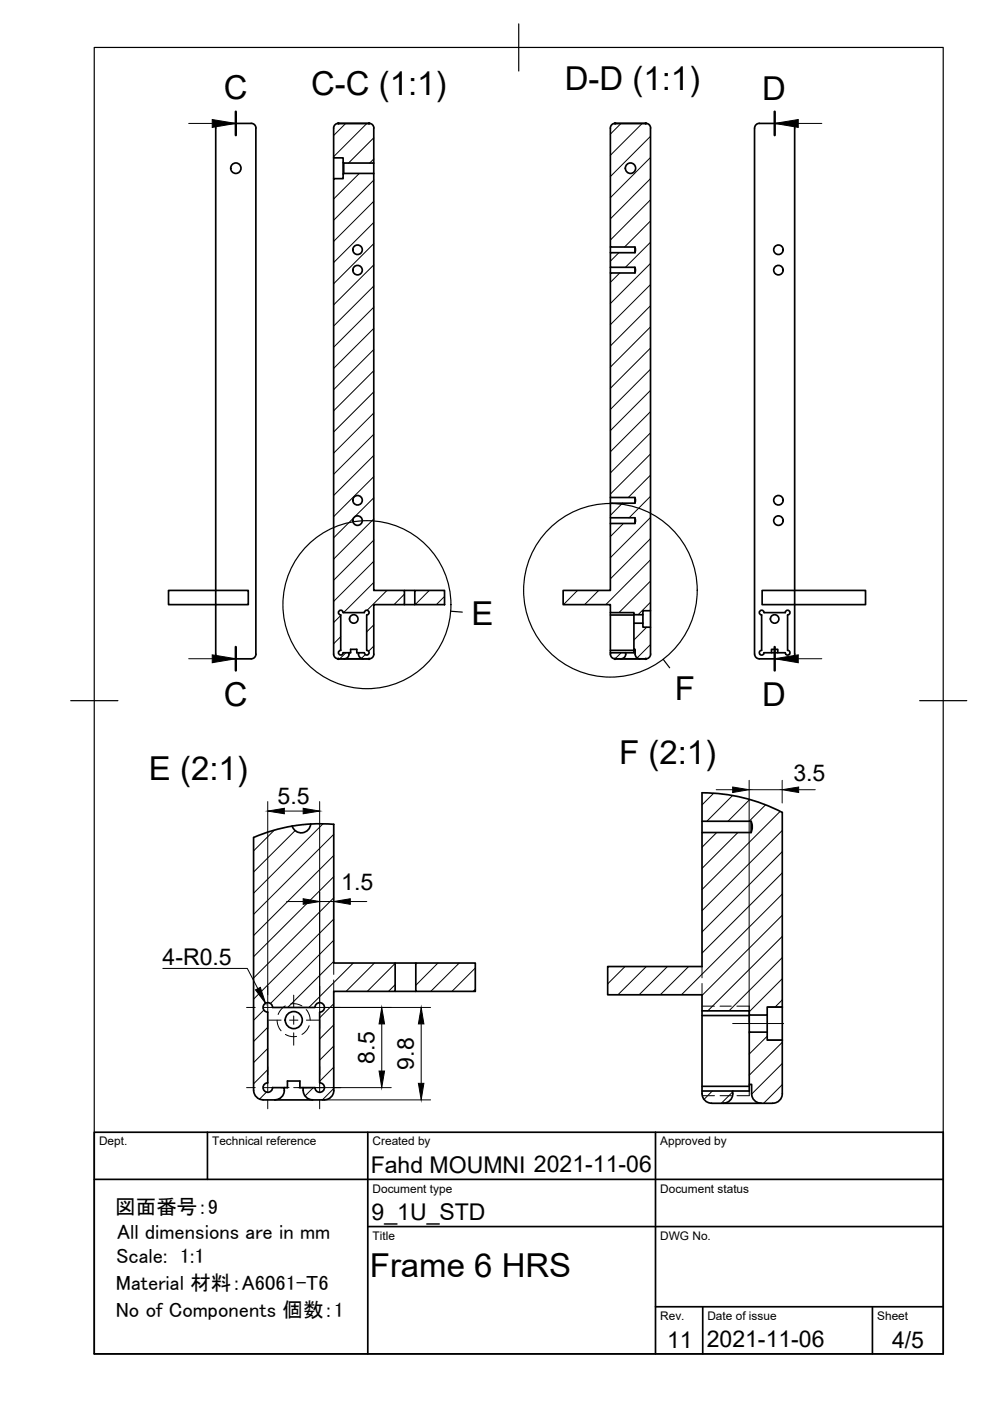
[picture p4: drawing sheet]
<svg xmlns="http://www.w3.org/2000/svg" width="210mm" height="297mm" viewBox="0 0 210 297" stroke-linecap="round" stroke-linejoin="round" font-family="sans-serif">
<!-- layer: Visible -->
<g fill="none" stroke="#000" stroke-width=".36">
<path d="M46.7 26.2h6.6M46.7 26.1a1.01 1.01 0 0 0-1 1.1v111.5M53.3 26.1a1.01 1.01 0 0 1 1 1.1M54.3 27.2v111.5M70.7 33.5v4.4M71.7 26.2h6.6M71.7 26.1a1.01 1.01 0 0 0-1 1.1v6.3h2v.9l.2 .2h6.3v-7.4a.97 .97 0 0 0-.9-1.1M72.7 34.4v2.5M72.9 34.6v2.2M79.2 34.6v2.2M130.4 26.2h6.5M130.4 26.1a1.01 1.01 0 0 0-1 1.1v25.2h5.2l.1 .8-.1 .4h-5.2v3.1h5.2l.1 .8-.1 .4h-5.2v47.6h5.2l.1 .8-.1 .4h-5.2v3.1h5.2l.1 .8-.1 .4h-5.2v14.2h-10v3h10v1.7h5v.4h1.9v-.8h1.6v-102.3a.97 .97 0 0 0-1-1.1"/>
<path d="M160 27.2v111.5M161 26.2h6.5M161 26.1a1.01 1.01 0 0 0-1 1.1M167.5 26.1a.97 .97 0 0 1 1 1.1v98h15v3h-15M129.4 56.7v1.2M129.4 52.4v1.2M134.6 56.7v1.2M134.6 52.4v1.2M129.4 105.5v1.2M129.4 109.8v1.2M134.6 105.5v1.2M134.6 109.8v1.2"/>
<path d="M35.7 125.2h16.9v3h-16.9zM54.3 138.7a1.01 1.01 0 0 1-1 1h-6.6a1.01 1.01 0 0 1-1-1M70.7 138.7a1.01 1.01 0 0 0 1 1M70.7 138.7v-100.8h2v-1l.2-.1h6.3v88.4h6.5v3h-6.5v10.5M71.7 139.7h6.6M74 138.7a1.01 1.01 0 0 1-1 1h4a1.01 1.01 0 0 1-1-1M74 138.4h.3v-.7h1.3v.7h.4M77.2 129.9h-4.5a.51 .51 0 0 0-.5-.5 .51 .51 0 0 0-.5 .5 .51 .51 0 0 0 .5 .5l.1 7.5a.5 .5 0 0 0-.5 .5 .5 .5 0 0 0 .4 .5 .5 .5 0 0 0 .5-.5h1.3v.3M77.2 138.4h-1.2v.3M77.3 129.9a.5 .5 0 0 1 .5-.5 .5 .5 0 0 1 .5 .5 .5 .5 0 0 1-.5 .5l-.1 7.5a.5 .5 0 0 1 .6 .5 .5 .5 0 0 1-.5 .5 .5 .5 0 0 1-.5-.5M79.3 138.7a1.01 1.01 0 0 1-1 1M85.7 125.2h2.2"/>
<path d="M85.7 128.2h2.2M87.9 125.2h6.4v3h-6.4zM129.4 138.7v-.3h3.3v.3M129.4 129.9v8.5M129.4 130.4h5M129.4 137.9h5M132.7 138.7a1.01 1.01 0 0 1-1 1h4a1.01 1.01 0 0 1-1-1M134.4 137.7v.7h-1.7M134.4 130.3v1.8M134.7 138.7v-1h-.3v-5.6h1.9v.9h1.6v5.7M136.3 130.3v1.8M137.9 129.5v3.5"/>
<path d="M137.9 138.7a1.01 1.01 0 0 1-1 1h-6.5a1.01 1.01 0 0 1-1-1M160 138.7a1.01 1.01 0 0 0 1 1h6.5a1.01 1.01 0 0 0 1-1M161.1 138.7a.52 .52 0 0 0 .8 0M161.5 130.4v7.5M161.5 130.4a.5 .5 0 0 1-.5-.5 .5 .5 0 0 1 .5-.5 .5 .5 0 0 1 .5 .5h4.5a.5 .5 0 0 1 .5-.5 .5 .5 0 0 1 .5 .5 .5 .5 0 0 1-.5 .5v7.5l.4 .3v.5M161.5 137.9l-.5 .3 .1 .5M161.6 125.2h6.9v3h-6.9zM163.6 138.4v-.7h1.3v.7M166.6 138.7a.52 .52 0 0 0 .8 0M166.6 138.7l-.1-.3h-4.5l-.1 .3M168.5 128.2v10.5M53.8 177.6v53.6"/>
<path d="M62 175.1a35.6 35.6 0 0 0-8.2 2.5M65.9 174.7a2 2 0 0 1-1.8 1.9 2 2 0 0 1-2.1-1.5M65.9 174.7l-3.9 .4M65.9 174.7l4.9 .1M70.8 174.8v29.4h13v6h-13v21M148.8 174.1h10.5a3.2 3.2 0 0 1 0 2.4h-10.5M159.3 174.1v2.4M66.8 213.6h-9a1.01 1.01 0 0 0-1-1 1.01 1.01 0 0 0-1 1 1.01 1.01 0 0 0 1 1v15M66.8 213.6a1.01 1.01 0 0 1 1-1 1.01 1.01 0 0 1 1 1 1.01 1.01 0 0 1-1 1v15M83.8 204.2h4.4M83.8 210.2h4.4M88.2 204.2h12.6v6h-12.6z"/>
<path d="M148.8 214.3h10.1v.9h3.8v-1.7h3.2v-41.3a36.9 36.9 0 0 0-17-4.1l-.1 36.8h-20v6h20v20.4M148.8 215.3h10.1M158.9 218.8h3.8v1.7h3.2v11.4a2 2 0 0 1-2 2h-2.5a2.04 2.04 0 0 1-2-2v-2h-.5zM158.9 215.2v3.6M162.7 215.2v3.6M165.9 213.5v7M53.8 231.2a2 2 0 0 0 2 2M55.8 233.2h13M56.8 229.6a1 1 0 0 0-1 1 1 1 0 0 0 .9 1 1 1 0 0 0 1.1-1h2.5v.6M60.3 230.6h.6v-1.4h2.7v1.4h.7M60.3 231.2a2 2 0 0 1-2 2M64.3 231.2a2 2 0 0 0 2 2"/>
<path d="M66.8 230.6h-2.5v.6M67.8 229.6a1.01 1.01 0 0 1 1 1 1.01 1.01 0 0 1-1 1 1.01 1.01 0 0 1-1-1M70.8 231.2a2 2 0 0 1-2 2M148.8 231.3h6.6a2.12 2.12 0 0 1-2 2.6h-2.5a2.12 2.12 0 0 1-2.1-2.6zM148.8 230.3h10.1M153.4 233.9h8M158.9 229.9v1.4h-3.5"/>
<circle cx="50" cy="35.7" r="1.1"/>
<circle cx="133.7" cy="35.7" r="1.1"/>
<circle cx="75.8" cy="57.3" r="1.01"/>
<circle cx="75.8" cy="53" r="1.01"/>
<circle cx="165" cy="53" r="1.01"/>
<circle cx="165" cy="57.3" r="1.01"/>
<circle cx="75.8" cy="106.1" r="1.01"/>
<circle cx="75.8" cy="110.4" r="1.01"/>
<circle cx="165" cy="110.4" r="1.01"/>
<circle cx="165" cy="106.1" r="1.01"/>
<circle cx="75" cy="131.2" r=".9"/>
<circle cx="164.2" cy="131.2" r=".9"/>
<circle cx="62.3" cy="216.3" r="1.81"/>
</g>
<g fill="#000" stroke="#000" stroke-width=".21">
<circle cx="71.7" cy="26.2" r=".17"/>
<circle cx="78.3" cy="26.2" r=".17"/>
<circle cx="130.4" cy="26.2" r=".17"/>
<circle cx="136.9" cy="26.2" r=".17"/>
<circle cx="71.7" cy="139.7" r=".17"/>
<circle cx="78.3" cy="139.7" r=".17"/>
<circle cx="130.4" cy="139.7" r=".17"/>
<circle cx="136.9" cy="139.7" r=".17"/>
</g>
<!-- layer: Hidden -->
<g fill="none" stroke="#000" stroke-width=".21">
<path d="M58.8 216.3v.3a3.6 3.6 0 0 0 .8 2M60.5 213.3l-.9 .8-.6 1M60.5 219.3l.3 .2a3.2 3.2 0 0 0 2.1 .2M61.6 212.9l.2-.1a3.5 3.5 0 0 1 2.2 .5M64.9 214l.7 1.2 .2 1.1M65.6 217.5l-.5 .8-1.1 1M70.8 204.2v2.4M70.8 207.8v2.4M148.8 204.9v2.4M148.8 208.5v2.4M148.8 213.3h2.7M152.7 213.3h2.3"/>
<path d="M156.2 213.3h2.7v1M162.7 213.5h3.2M148.9 232.3h2.6M152.7 232.3h2.4M158.9 231.3v1h-2.6M162.7 220.5h3.2"/>
</g>
<g fill="#000" stroke="#000" stroke-width=".21">
<circle cx="165.9" cy="213.5" r=".08"/>
<circle cx="165.9" cy="220.5" r=".08"/>
</g>
<!-- layer: Border -->
<path d="M20 10.1h180v276.9h-180zM110 5.1v10M15 148.6h10M195 148.6h10" fill="none" stroke="#000" stroke-width=".25"/>
<!-- layer: TitleBlock -->
<path d="M20 240.1h180v46.9h-180zM20 250h180M44 240.1v9.9M78 240.1v46.9M139 240.1v46.9M78 260.1h122M139 277.1h61M149 277.1v9.9M185 277.1v9.9" fill="none" stroke="#000" stroke-width=".36"/>
<!-- layer: Hatching -->
<g fill="none" stroke="#000" stroke-width=".21">
<path d="M73.3 26.2l-2.6 2.5M76.2 36.8l-5.5 5.4M77.8 26.2l-7.1 7M79.2 29.2l-5.3 5.4M79.2 33.7l-.8 .9M79.2 38.2l-8.5 8.5M131.7 26.2l-2.3 2.2M136.2 26.2l-6.8 6.7M137.9 28.9l-8.5 8.5M137.9 33.4l-8.5 8.5M137.9 37.9l-8.5 8.5M79.2 42.7l-8.5 8.5"/>
<path d="M79.2 47.2l-8.5 8.5M79.2 51.7l-8.5 8.5M79.2 56.2l-8.5 8.5M131.2 53.6l-1.8 1.8M131.4 57.9l-2 2M137.9 42.4l-8.5 8.5M137.9 51.4l-5.3 5.3M137.9 55.9l-8.5 8.5M137.9 46.9l-5.5 5.5M79.2 60.6l-8.5 8.5M79.2 65.1l-8.5 8.5M79.2 69.6l-8.5 8.5"/>
<path d="M79.2 74.1l-8.5 8.5M79.2 78.6l-8.5 8.5M137.9 60.4l-8.5 8.4M137.9 78.3l-8.5 8.5M137.9 64.8l-8.5 8.5M137.9 69.3l-8.5 8.5M137.9 73.8l-8.5 8.5M79.2 83.1l-8.5 8.5M79.2 87.6l-8.5 8.5M79.2 92.1l-8.5 8.5M79.2 96.6l-8.5 8.5M137.9 82.8l-8.5 8.5"/>
<path d="M137.9 87.3l-8.5 8.5M137.9 91.8l-8.5 8.5M137.9 96.3l-8.5 8.5M75 109.8l-4.3 4.2M79.2 101.1l-8.5 8.4M79.2 105.5l-4 4M79.2 110l-8.5 8.5M79.2 114.5l-8.5 8.5M79.2 119l-8.5 8.5M132 106.7l-2.6 2.6M132.2 111l-2.8 2.8M137.9 100.8l-4.7 4.7"/>
<path d="M137.9 105.2l-4.5 4.6M137.9 109.7l-8.5 8.5M137.9 114.2l-8.5 8.5M137.9 118.7l-9.4 9.5M72.2 130.5l-1.5 1.5M72.2 135l-1.5 1.5M73.4 138.4l-1.3 1.3M77.4 138.8l-.8 .8M79.2 123.5l-6.3 6.4M79.2 132.5l-1.5 1.5M79.2 137l-1.1 1.1M82.1 125.2l-4.2 4.2"/>
<path d="M85.7 126l-2.1 2.2M91 125.2l-2.9 3M94.3 126.5l-1.8 1.7M122.5 125.2l-3 3M127 125.2l-3 3M131.7 138.4l-1.3 1.3M137.1 133l-2.7 2.7M137.9 123.2l-6.6 6.7M137.9 127.7l-2.6 2.6M137.9 136.7l-2.8 2.8M58.2 176l-4.4 4.4M62.6 176.1l-8.8 8.8"/>
<path d="M68.5 174.7l-14.7 14.7M70.8 176.9l-17 17M151.3 168.2l-2.5 2.5M152 176.5l-3.2 3.1M155.3 168.7l-5.4 5.4M156.4 176.5l-7.6 7.6M159 169.5l-4.7 4.6M162.3 170.7l-3.5 3.4M165.4 172l-16.6 16.6M165.8 176.1l-17 17M70.8 185.9l-17 16.9M70.8 190.3l-17 17.1"/>
<path d="M70.8 199.3l-13.5 13.5M70.8 181.4l-17 17M70.8 194.8l-17 17M165.8 180.6l-17 17M165.8 185.1l-17 17M165.8 189.6l-21.3 21.3M165.8 194.1l-17 17M165.8 198.6l-15.7 15.7M55.9 214.2l-2.1 2.1M56.8 217.8l-3 3M70.8 203.8l-9.8 9.8M70.8 212.8l-3 3"/>
<path d="M70.8 217.3l-3 3M74.9 204.2l-9.4 9.4M79.4 204.2l-6 6M83.8 204.3l-5.9 5.9M83.8 208.8l-1.4 1.4M88.3 204.2l-.1 .2M92.8 204.2l-4.6 4.7M97.3 204.2l-6 6M100.8 205.2l-5 5M100.8 209.7l-.5 .5M132.5 204.9l-3.7 3.7M137 204.9l-6 6"/>
<path d="M141.5 204.9l-6 6M146 204.9l-6 6M159 218.8l-.2 .2M162.6 219.7l-3.8 3.8M165.8 203l-11.2 11.3M165.8 207.5l-7 7M165.8 212l-1.5 1.5M56.5 231.5l-1.5 1.6M56.8 222.3l-3 3M56.8 226.8l-3 3M66.4 230.6l-1.7 1.8M70.8 221.8l-3 3"/>
<path d="M70.8 226.3l-3 3M70.8 230.8l-2.5 2.4M151 231.3l-1.8 1.8M155.3 231.5l-2.4 2.4M165.8 221l-7 7M165.8 225.5l-6.5 6.5M165.8 230l-3.9 3.9"/>
</g>
<!-- layer: Annotations -->
<path d="M50 23.7v5M164.3 23.7v5M50 137.2v5M164.3 137.2v5" fill="none" stroke="#000" stroke-width=".51"/>
<path d="M40 26.2h5M169.2 26.2h5M40 139.7h5M169.2 139.7h5M34.5 205.3h17.9l2.3 4.3" fill="none" stroke="#000" stroke-width=".21"/>
<path d="M45 25.3l5 .9-5 .8zM164.3 26.2l4.9-.9v1.7zM45 138.8l5 .9-5 .8zM164.3 139.7l4.9-.9v1.7zM54.2 209.9l1-.6 1.1 3.4z" fill="#000" stroke="#000" stroke-width=".21"/>
<g fill="none" stroke="#000" stroke-width=".25">
<path d="M95.5 129.6l2.5 .2M140.6 139.8l1.4 1.8"/>
<circle cx="77.8" cy="128.2" r="17.8"/>
<circle cx="129.4" cy="125.2" r="18.4"/>
</g>
<!-- layer: Center Lines -->
<g fill="none" stroke="#000" stroke-width=".21">
<path d="M52.3 213.6h1.8M55.9 213.6h1.8M56.8 209.1v1.8M56.8 212.7v1.8M56.8 216.3v1.8M57 216.3h2.6M59.5 213.6h1.8M61.4 216.3h1.8M62.3 211v2.6M62.3 215.4v1.8M62.3 219v2.6M63.3 213.6h1.8"/>
<path d="M65 216.3h2.6M66.9 213.6h1.8M67.8 209.1v1.8M67.8 212.7v1.8M67.8 216.3v1.8M70.4 213.6h1.9M155.3 217h10.8M52.3 230.6h1.8M55.9 230.6h1.8M56.8 226.1v1.8M56.8 229.7v1.8M56.8 233.3v1.8"/>
<path d="M59.5 230.6h1.8M63.3 230.6h1.8M66.9 230.6h1.8M67.8 226.1v1.8M67.8 229.7v1.8M67.8 233.3v1.8M70.4 230.6h1.9"/>
</g>
<!-- layer: Dimensions -->
<g fill="none" stroke="#000" stroke-width=".21">
<path d="M56.8 170v42.6M60.3 172h4M67.8 170v42.6M151.8 167.4h3.5M158.8 165.4v51.4M158.8 167.4h7M165.8 165.4v4.9M169.3 167.4h3.5M60.8 191.1h3.5M67.8 191.1h3M74.3 191.1h3.5M68.8 213.6h22.5"/>
<path d="M80.9 217.1v10M89.3 217.1v12.6M62.3 230.6h20.7M68.3 233.2h23"/>
</g>
<path d="M56.8 172l3.5-.6v1.1zM64.3 171.4l3.5 .6-3.5 .5zM155.3 166.9l3.5 .5-3.5 .6zM165.8 167.4l3.5-.5v1.1zM64.3 190.5l3.5 .6-3.5 .6zM70.8 191.1l3.5-.6v1.2zM80.9 213.6l.6 3.5h-1.1zM89.3 213.6l.6 3.5h-1.2zM80.4 227.1h1.1l-.6 3.5zM88.7 229.7h1.2l-.6 3.5z" fill="#000" stroke="#000" stroke-width=".21"/>
<g font-size="7">
<text x="47.4" y="21.1">C</text>
<text x="66" y="20.1">C-C (1:1)</text>
<text x="119.8" y="19.1">D-D (1:1)</text>
<text x="161.6" y="21.2">D</text>
<text x="100" y="132.6">E</text>
<text x="47.4" y="149.8">C</text>
<text x="143.1" y="148.5">F</text>
<text x="161.6" y="149.7">D</text>
<text x="31.6" y="165.3">E (2:1)</text>
<text x="131.3" y="162">F (2:1)</text>
<text x="78.4" y="270.6">Frame 6 HRS</text>
</g>
<g font-size="4.9">
<text x="168.2" y="165.6">3.5</text>
<text x="58.9" y="170.4">5.5</text>
<text x="72.3" y="188.7">1.5</text>
<text x="34.5" y="204.6">4-R0.5</text>
<text x="79.4" y="225.5" transform="rotate(-90 79.4 225.5)">8.5</text>
<text x="87.7" y="226.8" transform="rotate(-90 87.7 226.8)">9.8</text>
<text x="78.6" y="248.6">Fahd MOUMNI 2021-11-06</text>
<text x="78.8" y="258.6">9_1U_STD</text>
<text x="141.5" y="285.7">11</text>
<text x="149.8" y="285.6">2021-11-06</text>
<text x="189.1" y="285.8">4/5</text>
</g>
<g font-size="4.4">
<text x="24.4" y="257.4">図面番号：9</text>
<text x="24.8" y="262.6">All dimensions are in mm</text>
<text x="24.6" y="267.8">Scale: 1:1</text>
<text x="24.6" y="273.5">Material 材料：A6061-T6</text>
<text x="24.6" y="279.2">No of Components 個数：1</text>
</g>
<g font-size="2.5">
<text x="21" y="242.9">Dept.</text>
<text x="45" y="242.9">Technical reference</text>
<text x="79" y="242.9">Created by</text>
<text x="140" y="242.9">Approved by</text>
<text x="79" y="252.8">Document type</text>
<text x="140" y="252.8">Document status</text>
<text x="79" y="262.9">Title</text>
<text x="140" y="262.9">DWG No.</text>
<text x="140" y="279.9">Rev.</text>
<text x="150" y="279.9">Date of issue</text>
<text x="186" y="279.9">Sheet</text>
</g>
</svg>
